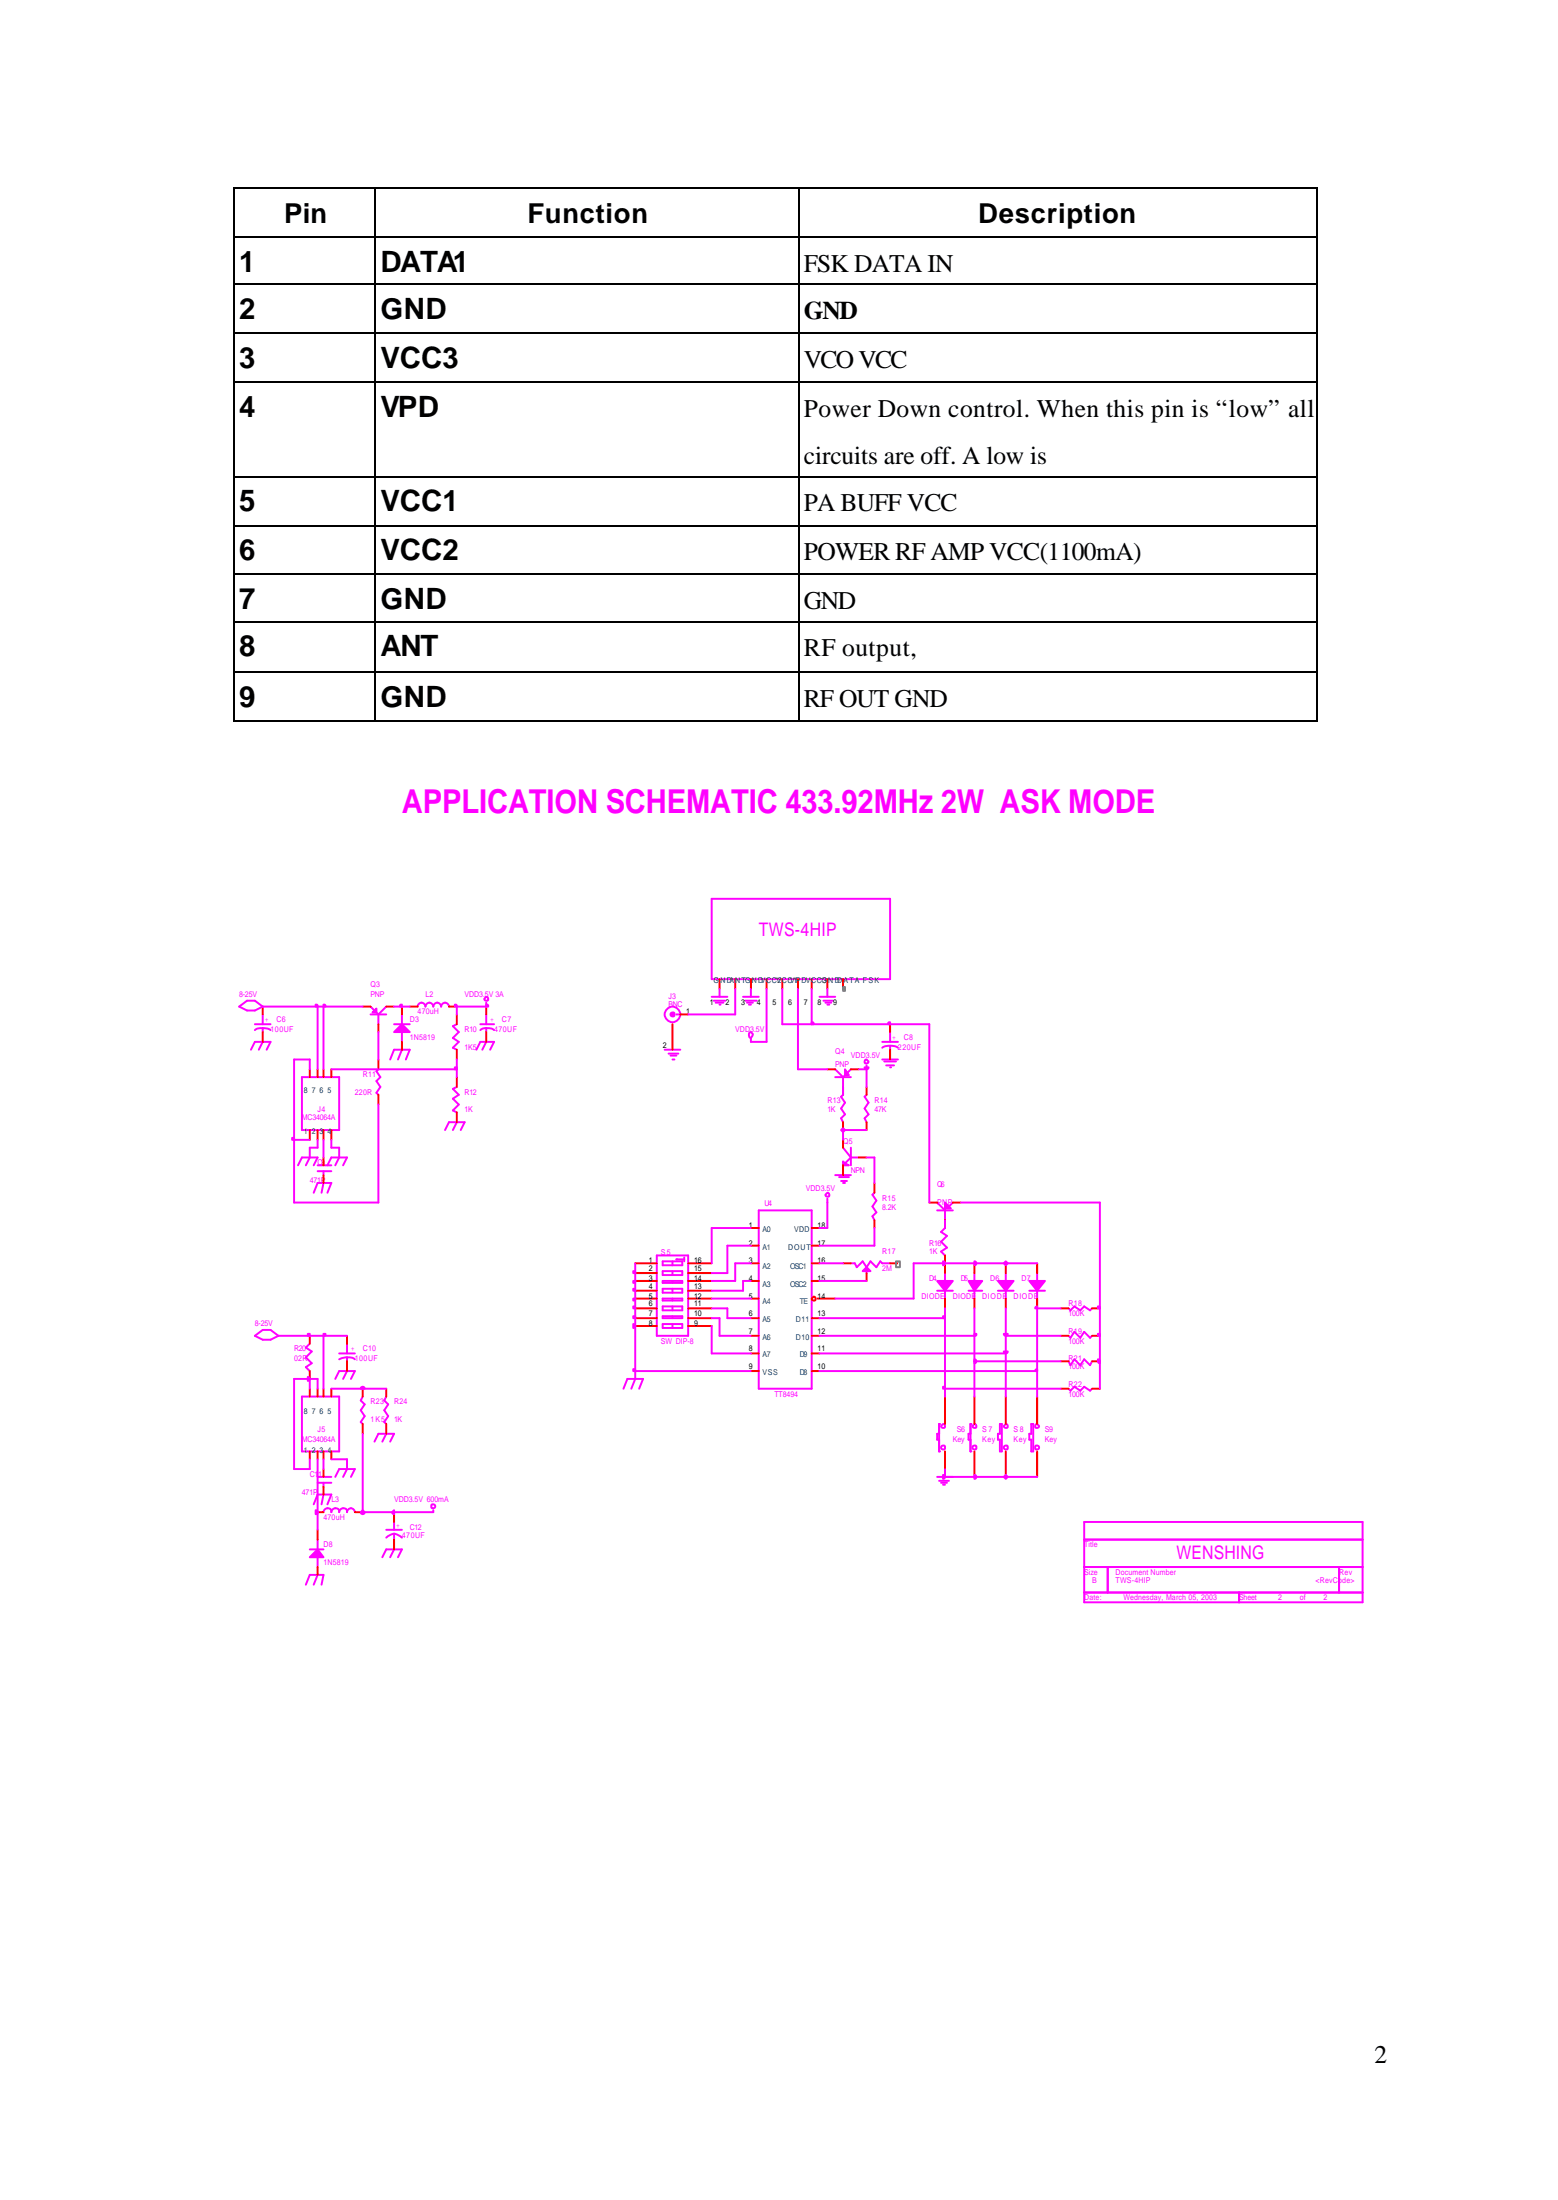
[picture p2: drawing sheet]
<svg xmlns="http://www.w3.org/2000/svg" width="210mm" height="297mm" viewBox="0 0 210 297" stroke-linecap="round" stroke-linejoin="round" font-family="sans-serif">
<g fill="#000">
<path d="M31.5 25.3h.2v.3h-.2zM31.5 31.9h.2v.3h-.2zM31.5 38.3h.2v.2h-.2zM50.5 25.3h.3v.3h-.3zM50.5 31.9h.3v.3h-.3zM50.5 38.3h.3v.2h-.3zM107.7 25.3h.2v.3h-.2zM107.7 31.9h.2v.3h-.2zM107.7 38.3h.2v.2h-.2zM177.5 25.3h.3v.3h-.3zM177.5 31.9h.3v.3h-.3zM177.5 38.3h.3v.2h-.3z"/>
<path d="M31.5 44.9h.2v.3h-.2zM31.5 51.5h.2v.3h-.2zM50.5 44.9h.3v.3h-.3zM50.5 51.5h.3v.3h-.3zM107.7 44.9h.2v.3h-.2zM107.7 51.5h.2v.3h-.2zM177.5 44.9h.3v.3h-.3zM177.5 51.5h.3v.3h-.3zM31.5 64.2h.2v.3h-.2zM31.5 70.8h.2v.3h-.2zM31.5 77.4h.2v.3h-.2zM50.5 64.2h.3v.3h-.3z"/>
<path d="M50.5 70.8h.3v.3h-.3zM50.5 77.4h.3v.3h-.3zM107.7 64.2h.2v.3h-.2zM107.7 70.8h.2v.3h-.2zM107.7 77.4h.2v.3h-.2zM177.5 64.2h.3v.3h-.3zM177.5 70.8h.3v.3h-.3zM177.5 77.4h.3v.3h-.3zM31.5 83.8h.2v.2h-.2zM31.5 90.7h.2v.2h-.2zM31.5 97.3h.2v.2h-.2zM50.5 83.8h.3v.2h-.3z"/>
<path d="M50.5 90.7h.3v.2h-.3zM50.5 97.3h.3v.2h-.3zM107.7 83.8h.2v.2h-.2zM107.7 90.7h.2v.2h-.2zM107.7 97.3h.2v.2h-.2zM177.5 83.8h.3v.2h-.3zM177.5 90.7h.3v.2h-.3zM177.5 97.3h.3v.2h-.3z"/>
</g>
<g fill="none" stroke="#000" stroke-width=".26">
<path d="M31.6 25.6v6.3M31.6 32.2v6.1M31.6 38.5v6.4M31.7 25.4h18.8M31.7 32.1h18.8M31.7 38.4h18.8M50.7 25.6v6.3M50.7 32.2v6.1M50.7 38.5v6.4M50.8 25.4h56.9M50.8 32.1h56.9M50.8 38.4h56.9"/>
<path d="M107.8 25.6v6.3M107.8 32.2v6.1M107.8 38.5v6.4M107.9 25.4h69.6M107.9 32.1h69.6M107.9 38.4h69.6M177.7 25.6v6.3M177.7 32.2v6.1M177.7 38.5v6.4M31.6 45.2v6.3M31.6 51.8v12.4M31.7 45h18.8"/>
<path d="M31.7 51.6h18.8M50.7 45.2v6.3M50.7 51.8v12.4M50.8 45h56.9M50.8 51.6h56.9M107.8 45.2v6.3M107.8 51.8v12.4M107.9 45h69.6M107.9 51.6h69.6M177.7 45.2v6.3M177.7 51.8v12.4M31.6 64.5v6.3"/>
<path d="M31.6 71.1v6.3M31.6 77.7v6.1M31.7 64.3h18.8M31.7 71h18.8M31.7 77.6h18.8M50.7 64.5v6.3M50.7 71.1v6.3M50.7 77.7v6.1M50.8 64.3h56.9M50.8 71h56.9M50.8 77.6h56.9M107.8 64.5v6.3"/>
<path d="M107.8 71.1v6.3M107.8 77.7v6.1M107.9 64.3h69.6M107.9 71h69.6M107.9 77.6h69.6M177.7 64.5v6.3M177.7 71.1v6.3M177.7 77.7v6.1M31.6 84v6.7M31.6 90.9v6.4M31.7 83.9h18.8M31.7 90.8h18.8"/>
<path d="M31.7 97.4h18.8M50.7 84v6.7M50.7 90.9v6.4M50.8 83.9h56.9M50.8 90.8h56.9M50.8 97.4h56.9M107.8 84v6.7M107.8 90.9v6.4M107.9 83.9h69.6M107.9 90.8h69.6M107.9 97.4h69.6M177.7 84v6.7"/>
<path d="M177.7 90.9v6.4"/>
</g>
<g fill="none" stroke="#f0f" stroke-width=".26">
<path d="M34.4 138.3h2.1M35.5 138.8l.5 .1 .5 .2M35.5 138.8a1.28 1.28 0 0 0-1.1 .3M35.5 137v1.3M35.5 138.8v.5M50 137h2.1M50 135.9l.5 .5M50.8 136.7l.3 .3M51.1 137v1.3M52.1 135.9l-1 1.1M53.2 138.3h2.1M54.2 137v1.3"/>
<path d="M54.2 139.3v1.4M56.4 135.9a.53 .53 0 0 1 .5-.5 .53 .53 0 0 1 .5 .5 .53 .53 0 0 1 .5-.5 .53 .53 0 0 1 .6 .5 .53 .53 0 0 1 .5-.5 .53 .53 0 0 1 .5 .5 .53 .53 0 0 1 .6-.5 .53 .53 0 0 1 .5 .5M61.6 138.3l-.5 .3 .8 .7-.8 .8 .8 .6-.8 .8 .5 .2M64.8 138.3h1.9M65.4 134.8l.2-.2a.33 .33 0 0 1 .3 .4l-.1 .1a.33 .33 0 0 1-.4-.3zM65.6 138.8a1.28 1.28 0 0 1 1.1 .3M65.6 138.8l-.5 .1-.3 .2M65.6 135.4v.5M65.6 137v1.3M65.6 138.8v.5M91.3 137h.5M96 134.6h2.2"/>
<path d="M96 121.4h24.1v10.8h-24.1zM96.3 135.1h1.6M96.6 135.4h1M97.1 135.6h.1M100.3 134.6h2.1M100.5 135.1h1.6M100.8 135.4h.8M101.1 135.6h.2M101.1 139.4l.2-.1 .3 .3-.3 .5a.48 .48 0 0 1-.2-.7zM110.6 134.6h2.1M111.1 135.1h1.3M111.4 135.4h.8"/>
<path d="M111.7 135.6h.2M120.1 139.3v1.4M33.9 141.7l.5-1h2.1l-.5 1M35.5 140.7l-.6 1M40.2 157.3l.5-1h2.2l-.6 1M40.7 145.4h5.1v7.2h-5.1zM41.8 156.3l-.5 1M42.9 157.3h1.8M42.9 158.1h1.8M43.7 159.7l-.3 1.3M43.7 158.1v.6M44.2 157.3l.5-1h2.1l-.5 1"/>
<path d="M45.8 156.3l-.6 1M51.1 144.4l-.3 .2 .5 .8-.5 .6 .5 .8-.5 .7 .3 .3M52.7 143.1l.5-1.4h2.1l-.5 1.4M54.2 141.7l-.5 1.4M60.1 152.6l.5-1.1h2.1l-.5 1.1M61.6 151.5l-.5 1.1M61.6 146.8l-.5 .2 .8 .8-.8 .5 .8 .8-.8 .8 .5 .3M64.3 141.7l.5-1h1.9l-.6 1M65.6 140.7l-.5 1M89.7 141.7h2.1M90.2 142.3h1.3M90.5 142.5h.8"/>
<path d="M90.8 143.1h.2M101.3 140.1v.6M112.7 158.7h2.1M112.7 145.4h2.1M112.7 144.4l1.1 1M113.2 158.9h1.4M113.5 159.5h.8M113.8 159.7h.2M113.8 155l1 1.3M113.8 145.4v1.4M113.8 147.8l-.3 .3 .5 .8-.5 .8 .5 .8-.5 .5 .3 .5M114 145.2l-.2 .2"/>
<path d="M114.8 156.3h1.1M114.8 156.3l-.8 .8M114.8 155v2.3M114.8 144.4l-.5 .5M116.9 143.8v.6M116.9 147.8l-.2 .3 .5 .8-.5 .8 .5 .8-.5 .5 .2 .5M119.1 140.7h2.1M119.1 143.1h2.1M119.3 143.3h1.6M119.6 143.8h1M120.1 144.1h.1M120.1 141.2h.5l.6 .3"/>
<path d="M120.1 141.2h-.5l-.5 .3M120.1 141.2v.5M42.3 161l.6-1.3h1.8l-.5 1.3M88.6 169.5h4.3v10.9h-4.3zM89.4 170.3h2.7v.5h-2.7zM89.4 171.6h2.7v.6h-2.7zM89.4 172.9h2.7v.3h-2.7zM89.4 174h2.7v.5h-2.7zM89.4 175.3h2.7v.3h-2.7zM89.4 176.4h2.7v.5h-2.7zM89.4 177.7h2.7v.3h-2.7zM89.4 178.8h2.7v.5h-2.7z"/>
<path d="M90.8 170.3v.5M90.8 171.6v.6M90.8 172.9v.3M90.8 174v.5M90.8 175.3v.3M90.8 176.4v.5M90.8 177.7v.3M90.8 178.8v.5M91.3 170h.1M91.3 170h1M92.3 169.8v.5M111.4 161.3l.3-.3a.33 .33 0 0 1 .2 .5l-.1 .1a.33 .33 0 0 1-.4-.3z"/>
<path d="M111.7 161.8v.6M114.8 170.6h.6l.2 .5 .8-.8 .5 .8 .6-.8 .8 .8 .5-.8 .3 .3h1M116.9 171.6v.3M118 161l-.3 .3 .6 .8-.6 .8 .6 .8-.6 .5 .3 .5M126.5 174.3h2.1M126.5 163.4h2.1M126.5 162.4l1 1M127.5 163.2v1.5M127.5 171.9v1M127.5 174.3v1M127.5 165.8l-.5 .5 .8 .6-.8 .8 .8 .8-.8 .5 .5 .5M128.6 162.4l-.5 .5"/>
<path d="M130.7 174.3h1.9M131.5 171.9v1M131.5 174.3v1M134.7 174.3h2.1M135.7 171.9v1M135.7 174.3v1M138.9 174.3h2.1M140 171.9v1M140 174.3v1M144.2 176.7l.3 .2 .5-.5 .8 .5 .5-.5 .8 .5 .3-.2M40.7 188.6h5.1v7.4h-5.1zM41.8 181.4l-.5 .5 .8 .6-.8 .8 .8 .8-.8 .5 .5 .5"/>
<path d="M42.9 199.4h1.8M45.2 199.4l.6-1.1h2.1l-.5 1.1M45.2 186.2l.6-1.1h2.1l-.5 1.1M45.8 182.7h2.1M46.8 183.3a1.28 1.28 0 0 1 1.1 .2M46.8 183.3h-.4l-.6 .2M46.8 198.3l-.5 1.1M46.8 185.1l-.5 1.1M46.8 181.4v1.3M46.8 183.3v.5M50.5 194.6l.6-1h2.1l-.5 1M52.1 193.6l-.5 1"/>
<path d="M84.1 187.5l.6-1.3h2.1l-.5 1.3M85.7 186.2l-.5 1.3M126.5 199.4h2.1M126.7 199.9h1.4M131 192.3h.1M131 196h.1M131 193.6h-.3v.8h.3M131 192.3v3.7M131.2 192.5l.3-.2a.33 .33 0 0 1 .3 .4l-.1 .1a.33 .33 0 0 1-.5-.3zM134.9 192.3h.3v3.7h-.3v-1.6h-.2v-.8h.2zM135.5 192.5l.2-.2a.33 .33 0 0 1 .3 .4l-.1 .1a.33 .33 0 0 1-.4-.3zM139.2 192.3h.2v3.7h-.2v-1.6h-.3v-.8h.3z"/>
<path d="M144.2 187.5l.3 .3 .5-.6 .8 .6 .5-.6 .8 .6 .3-.3M144.2 183.8l.3 .5 .5-.8 .8 .8 .5-.8 .8 .8 .3-.5M144.2 180.4l.3 .2 .5-.8 .8 .8 .5-.8 .8 .8 .3-.2M41.3 214l.5-1.4h1.9l-.3 1.4M41.8 209.2h1.9M42.3 203.1l.6-1.3h1.8l-.5 1.3M42.9 200.2h1.8M42.9 212.6l-.6 1.4M42.9 207.9v1.3M42.9 210.3v1.3M43.7 204.2a.53 .53 0 0 1 .5-.6 .53 .53 0 0 1 .5 .6 .53 .53 0 0 1 .5-.6 .53 .53 0 0 1 .6 .6 .53 .53 0 0 1 .5-.6 .53 .53 0 0 1 .5 .6 .53 .53 0 0 1 .6-.6 .53 .53 0 0 1 .5 .6M43.7 201.8l-.3 1.3"/>
<path d="M43.7 200.2v.5M51.6 210.3l.5-1.1h2.1l-.5 1.1M52.1 206.6h2.1M53.2 207.1l.5 .1 .5 .4M53.2 207.1l-.5 .1-.6 .4M53.2 209.2l-.5 1.1M53.2 205.5v1.1M53.2 207.1v.8M58.5 203.9v.3M127 200.2h.8M127.3 200.5h.2M146.3 205.5h37.6v10.8h-37.6z"/>
<path d="M146.3 207.9h37.6M146.3 211.6h37.6M146.3 215h37.6M149.5 211.6v3.4M167.2 215v1.3M180.7 211.6v3.4"/>
<circle cx="90.8" cy="137" r="1.04"/>
<circle cx="116.9" cy="143.3" r=".28"/>
<circle cx="131.5" cy="195.4" r=".26"/>
<circle cx="135.7" cy="195.4" r=".26"/>
<circle cx="139.9" cy="195.4" r=".3"/>
<circle cx="139.9" cy="192.6" r=".28"/>
<circle cx="58.4" cy="203.4" r=".3"/>
</g>
<g fill="none" stroke="#f00" stroke-width=".26">
<path d="M35.5 135.9v1.1M35.5 139.3v1.4M48.9 135.9h1.1M51.1 138.3v1M52.1 135.9h1.1M54.2 135.9v1.1M55.3 135.9h1.1M60.6 135.9h1M61.6 137v1.3M65.6 135.9v1.1M65.6 139.3v1.4M90.8 138.3v3.4"/>
<path d="M91.8 137h1.1M97.1 132.2v1.3M99.2 132.2v1.3M101.3 132.2v1.3M103.5 132.2v1.3M105.6 132.2v1.3M107.7 132.2v1.3M109.5 132.2v1.3M111.7 132.2v1.3M113.8 132.2v1.3M120.1 138.3v1M41.8 144.4v1"/>
<path d="M41.8 152.6v1.3M42.9 144.4v1M42.9 152.6v1.3M43.7 144.4v1M43.7 152.6v1.3M43.7 156.3v1M43.7 158.7v1M44.7 144.4v1M44.7 152.6v1.3M51.1 143.1v1.3M51.1 147.8v1.3M54.2 140.7v1"/>
<path d="M61.6 141.7v1.4M61.6 145.4v1.4M61.6 150.2v1.3M111.7 144.4h1M113.8 146.8v1M113.8 151.5v1.1M113.8 153.9v1.1M113.8 157.3v1.4M114.8 144.4h1.1M115.9 156.3h1M116.9 146.8v1M116.9 151.5v1.1"/>
<path d="M118 159.7v1.3M120.1 141.7v1.4M85.7 176.7h2.9M85.7 170.6h2.9M85.7 171.9h2.9M85.7 172.9h2.9M85.7 174.3h2.9M85.7 175.3h2.9M85.7 178h2.9M85.7 179h2.9M92.9 176.7h3.1M92.9 170.6h3.1"/>
<path d="M92.9 171.9h3.1M92.9 172.9h3.1M92.9 174.3h3.1M92.9 175.3h3.1M92.9 178h3.1M92.9 179h3.1M113.8 170.6h1M116.9 171.9v1M118 164.7v1.1M120.1 170.6h1.1M125.4 162.4h1.1M127.5 164.7v1.1"/>
<path d="M127.5 169.5v2.4M127.5 175.3v1.4M128.6 162.4h1M131.5 170.6v1.3M131.5 175.3v1.4M135.7 170.6v1.3M135.7 175.3v1.4M140 170.6v1.3M140 175.3v1.4M143.1 176.7h1.1M147.4 176.7h1M41.8 180.4v1"/>
<path d="M41.8 185.1v1.1M41.8 187.5v1.1M41.8 196v1M42.9 187.5v1.1M42.9 196v1M43.7 187.5v1.1M43.7 196v1M43.7 198.3v1.1M44.7 187.5v1.1M44.7 196v1M46.8 180.4v1M46.8 183.8v1.3"/>
<path d="M131.5 188.6v3.7M131.5 196v3.4M135.7 188.6v3.7M135.7 196v3.4M140 188.6v3.7M140 196v3.4M143.1 187.5h1.1M143.1 183.8h1.1M143.1 180.4h1.1M147.4 187.5h1M147.4 183.8h1M147.4 180.4h1"/>
<path d="M42.9 206.6v1.3M42.9 211.6v1M42.9 204.2h.8M43.7 200.7v1.1M47.9 204.2h1M53.2 204.2v1.3M53.2 207.9v1.3"/>
</g>
<g fill="#f0f" stroke="#f0f" stroke-width=".26">
<path d="M134.7 172.9h2.1l-1.1 1.4z" fill-rule="evenodd"/>
<path d="M130.7 172.9h1.9l-1.1 1.4z" fill-rule="evenodd"/>
<path d="M138.9 172.9h2.1l-1 1.4z" fill-rule="evenodd"/>
<path d="M50.3 136.7l.5-.5v.5z" fill-rule="evenodd"/>
<path d="M53.2 139.3l1-1 1.1 1z" fill-rule="evenodd"/>
<path d="M113.8 156.8l.2 .3 .6 .2h-.8z" fill-rule="evenodd"/>
<path d="M114 144.4l.6 .8h-.6z" fill-rule="evenodd"/>
<path d="M127.5 162.4l.8 .8h-.8z" fill-rule="evenodd"/>
<path d="M126.5 172.9h2.1l-1.1 1.4z" fill-rule="evenodd"/>
<path d="M41.8 210.3l1.1-1.1 .8 1.1z" fill-rule="evenodd"/>
<path d="M116.9 171.1l.6 .5h-1.1z" fill-rule="evenodd"/>
<circle cx="90.8" cy="137" r=".26"/>
</g>
<path d="M113.8 133.3h.2v.5h-.2z" fill="none" stroke="#808080" stroke-width=".26"/>
<path d="M121.2 170.6h.2v.5h-.2z" fill="#fff"/>
<path d="M120.9 170.3h.5v.8h-.5z" fill="none" stroke="#808080" stroke-width=".26"/>
<g fill="none" stroke="#f0f" stroke-width=".26">
<path d="M102.4 163.4h7.1v24.1h-7.1zM126.7 192.3h.1M126.7 196h.1M126.7 192.3v3.7M126.7 193.6h-.2v.8h.2M127 192.5l.3-.2a.33 .33 0 0 1 .2 .4v.1a.33 .33 0 0 1-.5-.3z"/>
<circle cx="127.3" cy="195.4" r=".26"/>
</g>
<g fill="none" stroke="#f00" stroke-width=".26">
<path d="M101.3 165.8h1.1M101.3 168.2h1.1M101.3 170.6h1.1M101.3 172.9h1.1M101.3 175.3h1.1M101.3 178h1.1M109.5 178h1.1M101.3 180.4h1.1M101.3 182.7h1.1M101.3 185.1h1.1M109.5 180.4h1.1M109.5 182.7h1.1"/>
<path d="M109.5 185.1h1.1M127.5 188.6v3.7M127.5 196v3.4"/>
</g>
<path d="M109.7 175.2l.1-.1a.33 .33 0 0 1 .3 .4l-.1 .1a.33 .33 0 0 1-.5-.3z" fill-rule="evenodd" fill="#fff" stroke="#f00" stroke-width=".26"/>
<path d="M109.5 172.9h1.1M109.5 170.6h1.1M109.5 168.2h1.1M109.5 165.8h1.1M110.3 175.3h2.4M48.9 187.5v1.1M48.9 192.3v1.3M52.1 187.5v1.1M52.1 192.3v1.3" fill="none" stroke="#f00" stroke-width=".26"/>
<g fill="none" stroke="#f0f" stroke-width=".26">
<path d="M32.3 135.9l1-.8h1.1l1.1 .8-1.1 .5h-1.1zM35.5 135.9h13.4M42.9 135.9v8.5M43.7 135.9v8.5M51.1 139.3v3.8M53.2 135.9h2.1M65.6 135.9h-4v1.1M97.1 133.5v1.1M99.2 133.5v3.5h-6.3M101.3 133.5v1.1M103.5 133.5v7.2h-2.2M105.6 133.5v4.8h19.8v24.1"/>
<path d="M107.7 133.5v10.9h4M109.5 133.5v4.8M111.7 133.5v1.1M39.7 153.9h2.1M41.8 144.4v-1.3h-2.1v19.3h11.4v-13.3M42.9 153.9v1.1h-1.1v1.3M43.7 153.9v2.4M44.7 144.4h16.9M44.7 153.9v1.1h1.1v1.3M61.6 143.1v2.3M113.8 146.8v1M115.9 144.4h1v2.4"/>
<path d="M116.9 156.3h1.1v3.4M116.9 152.6h-3.1v1.3M85.7 170.6v15.6M96 178h1.1v2.4h4.2M96 175.3h5.3M96 176.7h2.2v1.3h3.1M96 179v3.7h5.3M101.3 165.8h-5.3v4.8M101.3 170.6h-2.1v2.3h-3.2M101.3 172.9h-1v1.4h-4.3M101.3 168.2h-3.1v3.7h-2.2M110.6 170.6h3.2"/>
<path d="M110.6 178h16.9M110.6 172.9h6.3M111.7 162.4v3.4h-1.1M118 165.8v2.4h-7.4M127.5 164.7v1.1M127.5 176.7v11.9M129.6 162.4h18.8v25.1M131.5 176.7v11.9M135.7 176.7v11.9M140 170.6h-16.7v4.7h-10.6M143.1 176.7h-3.1v11.9M34.4 180.4l1.1-.8h1l1.1 .8-1.1 .5h-1z"/>
<path d="M37.6 180.4h9.2M41.8 186.2v1.3M42.9 187.5v-1.3h-3.2v12.1h2.1v-1.3M42.9 197v9.6M43.7 180.4v7.1M43.7 197v1.3M44.7 187.5h7.4M44.7 197h2.1v1.3M48.9 188.6l-.2 .5 .5 .5-.5 .8 .5 .8-.5 .8 .2 .3M48.9 193.6v10.6h9.6M52.1 188.6l-.2 .5 .5 .5-.5 .8 .5 .8-.5 .8 .2 .3M85.7 185.1h15.6"/>
<path d="M110.6 180.4h20.9M110.6 182.7h25.1M110.6 185.1h29.4M127.5 187.5h15.6M127.5 198.3v1.1h12.5M131.5 183.8h11.6M135.7 180.4h7.4"/>
</g>
<g fill="#f0f" stroke="#f0f" stroke-width=".26">
<path d="M39.4 153.6h.2l.1 .3h-.3z" fill-rule="evenodd"/>
<path d="M61.4 144.1h.2v.3h-.2z" fill-rule="evenodd"/>
<path d="M61.4 135.6l.2 .1v.2h-.2z" fill-rule="evenodd"/>
<path d="M65.6 135.6l.2 .1 .1 .2h-.3z" fill-rule="evenodd"/>
<path d="M41.5 185.9l.2 .1 .1 .2-.1 .2h-.2z" fill-rule="evenodd"/>
<path d="M54 135.7l.2-.1v.3h-.2z" fill-rule="evenodd"/>
<path d="M53.2 203.9v.5h-.2l-.1-.2z" fill-rule="evenodd"/>
<path d="M48.9 203.9l.3 .3-.1 .2h-.2h-.1l-.1-.2z" fill-rule="evenodd"/>
<path d="M48.8 187.3l.2-.1 .2 .3h-.5z" fill-rule="evenodd"/>
<path d="M85.5 174h.1l.1 .3h-.2z" fill-rule="evenodd"/>
<path d="M85.5 184.9h.1l.1 .2h-.2z" fill-rule="evenodd"/>
<path d="M85.5 171.6h.1l.1 .3h-.2z" fill-rule="evenodd"/>
<path d="M85.5 175.3h.2l-.1 .3h-.1z" fill-rule="evenodd"/>
<path d="M85.5 177.7h.2l-.1 .3h-.1z" fill-rule="evenodd"/>
<path d="M85.5 172.9h.2l-.1 .3h-.1z" fill-rule="evenodd"/>
<path d="M42.6 203.9a.33 .33 0 0 1 .3 .5h-.3z" fill-rule="evenodd"/>
<path d="M85.5 178.8h.1l.1 .2-.1 .2-.1 .1z" fill-rule="evenodd"/>
<path d="M85.5 176.4h.1l.1 .3h-.2z" fill-rule="evenodd"/>
<path d="M41.5 180.1h.3l-.1 .2-.2 .1z" fill-rule="evenodd"/>
<path d="M42.6 135.6l.2 .1 .1 .2h-.3z" fill-rule="evenodd"/>
<path d="M43.7 135.6l.1 .1 .1 .2h-.2z" fill-rule="evenodd"/>
<path d="M43.7 180.1h.2l-.1 .2-.1 .1z" fill-rule="evenodd"/>
<path d="M135.5 170.6l.2-.3 .3 .3-.3 .2z" fill-rule="evenodd"/>
<path d="M131.5 170.3l.2 .1 .1 .2-.1 .2h-.2z" fill-rule="evenodd"/>
<path d="M127.3 170.3l.2 .1v.2v.2h-.2z" fill-rule="evenodd"/>
<path d="M131.5 180.1h.3l-.1 .2-.2 .1z" fill-rule="evenodd"/>
<path d="M135.5 180.1h.5l-.1 .2-.2 .1-.2-.1z" fill-rule="evenodd"/>
<path d="M135.5 182.5h.5l-.1 .2h-.2h-.2z" fill-rule="evenodd"/>
<path d="M148.2 176.4h.2v.3h-.2z" fill-rule="evenodd"/>
<path d="M148.2 180.1h.2v.3l-.2-.1z" fill-rule="evenodd"/>
<path d="M148.2 183.5l.2 .2v.4l-.2-.2z" fill-rule="evenodd"/>
<path d="M135.5 199.4l.2-.3 .3 .3-.3 .3z" fill-rule="evenodd"/>
<path d="M131.5 199.1l.2 .1 .1 .2-.1 .2-.2 .1z" fill-rule="evenodd"/>
<path d="M127.3 199.1l.2 .1v.2v.2l-.2 .1z" fill-rule="evenodd"/>
<path d="M131.5 183.5l.2 .1 .1 .2-.1 .2-.2 .1z" fill-rule="evenodd"/>
<path d="M127.3 177.7h.2v.3h-.2z" fill-rule="evenodd"/>
<path d="M139.8 176.5l.2-.1v.3h-.3z" fill-rule="evenodd"/>
<path d="M139.8 184.9h.2v.2h-.3z" fill-rule="evenodd"/>
<path d="M127.3 187.2h.2v.3h-.2z" fill-rule="evenodd"/>
<path d="M116.7 144.1h.5l-.1 .2-.2 .1-.2-.1z" fill-rule="evenodd"/>
<path d="M113.5 152.6l.3-.3 .2 .3-.2 .2z" fill-rule="evenodd"/>
<path d="M109.5 138h.2l.1 .3h-.3z" fill-rule="evenodd"/>
<path d="M119.9 138.1l.2-.1v.3h-.2z" fill-rule="evenodd"/>
</g>
<text font-size="4.4" fill="#f0f" x="54.2" y="109.7">APPLICATION SCHEMATIC 433.92MHz 2W ASK MODE</text>
<g font-size="4">
<text x="32.3" y="36.7">1</text>
<text x="51.3" y="36.7">DATA1</text>
<text x="32.3" y="43">2</text>
<text x="51.3" y="43">GND</text>
<text x="32.3" y="49.7">3</text>
<text x="51.3" y="49.7">VCC3</text>
<text x="32.3" y="56.3">4</text>
<text x="51.3" y="56.3">VPD</text>
<text x="32.3" y="69">5</text>
<text x="51.3" y="69">VCC1</text>
<text x="32.3" y="75.6">6</text>
<text x="51.3" y="75.6">VCC2</text>
<text x="32.3" y="82.2">7</text>
<text x="51.3" y="82.2">GND</text>
<text x="32.3" y="88.5">8</text>
<text x="51.3" y="88.5">ANT</text>
<text x="32.3" y="95.4">9</text>
<text x="51.3" y="95.4">GND</text>
</g>
<g font-size="3.7">
<text x="38.4" y="30.1">Pin</text>
<text x="71.2" y="30.1">Function</text>
<text x="132" y="30.1">Description</text>
</g>
<g font-size="3.4">
<text x="108.5" y="36.7">FSK DATA IN</text>
<text x="108.5" y="43">GND</text>
<text x="108.5" y="49.7">VCO VCC</text>
<text x="108.5" y="56.3">Power Down control. When this pin is “low” all</text>
<text x="108.5" y="62.6">circuits are off. A low is</text>
<text x="108.5" y="69">PA BUFF VCC</text>
<text x="108.5" y="75.6">POWER RF AMP VCC(1100mA)</text>
<text x="108.5" y="82.2">GND</text>
<text x="108.5" y="88.5">RF output,</text>
<text x="108.5" y="95.4">RF OUT GND</text>
<text x="185.5" y="278.5">2</text>
</g>
<g font-size="2.5" fill="#f0f">
<text x="102.4" y="126.4">TWS-4HIP</text>
<text x="158.7" y="210.5">WENSHING</text>
</g>
<g font-size="1.1" fill="#f0f">
<text x="32.3" y="134.6">8-25V</text>
<text x="50" y="133.3">Q3</text>
<text x="50" y="134.6">PNP</text>
<text x="56.4" y="137">470uH</text>
<text x="57.4" y="134.6">L2</text>
<text x="62.7" y="134.6">VDD3.5V 3A</text>
<text x="90.2" y="134.8">J3</text>
<text x="90.2" y="135.9">BNC</text>
<text x="35.7" y="138">+</text>
<text x="36.5" y="139.3">100UF</text>
<text x="37.3" y="138">C6</text>
<text x="55.3" y="138">D3</text>
<text x="55.3" y="140.4">1N5819</text>
<text x="62.7" y="139.3">R10</text>
<text x="62.7" y="141.7">1K5</text>
<text x="66.1" y="138">+</text>
<text x="66.7" y="139.3">470UF</text>
<text x="67.7" y="138">C7</text>
<text x="99.2" y="139.3">VDD3.5V</text>
<text x="112.7" y="142.3">Q4</text>
<text x="114.8" y="142.8">VDD3.5V</text>
<text x="120.4" y="140.4">+</text>
<text x="121.2" y="141.7">220UF</text>
<text x="122" y="140.4">C8</text>
<text x="47.9" y="147.8">220R</text>
<text x="48.9" y="145.4">R11</text>
<text x="62.7" y="147.8">R12</text>
<text x="111.7" y="148.9">R13</text>
<text x="112.7" y="144.1">PNP</text>
<text x="118" y="148.9">R14</text>
<text x="40.7" y="151.3">MC34064A</text>
<text x="42.9" y="150.2">J4</text>
<text x="62.7" y="150.2">1K</text>
<text x="111.7" y="150.2">1K</text>
<text x="113.8" y="154.4">Q5</text>
<text x="118" y="150.2">47K</text>
<text x="41.8" y="159.7">471P</text>
<text x="42.9" y="157.3">C9</text>
<text x="108.7" y="160.8">VDD3.5V</text>
<text x="114.8" y="158.4">NPN</text>
<text x="126.5" y="160.2">Q6</text>
<text x="103.2" y="162.9">U4</text>
<text x="119.1" y="162.1">R15</text>
<text x="119.1" y="163.4">8.2K</text>
<text x="126.5" y="162.6">PNP</text>
<text x="89.2" y="169.5">S 5</text>
<text x="119.1" y="169.2">R17</text>
<text x="119.1" y="171.6">2M</text>
<text x="125.4" y="172.9">D4</text>
<text x="125.4" y="168.2">R16</text>
<text x="125.4" y="169.2">1K</text>
<text x="129.6" y="172.9">D5</text>
<text x="133.6" y="172.9">D6</text>
<text x="137.8" y="172.9">D7</text>
<text x="34.4" y="179">8-25V</text>
<text x="124.4" y="175.3">DIODE</text>
<text x="128.6" y="175.3">DIODE</text>
<text x="132.6" y="175.3">DIODE</text>
<text x="136.8" y="175.3">DIODE</text>
<text x="144.2" y="176.4">R18</text>
<text x="144.2" y="177.7">100K</text>
<text x="39.7" y="182.5">R20</text>
<text x="39.7" y="183.8">02R</text>
<text x="47.4" y="182.5">+</text>
<text x="47.9" y="183.8">100UF</text>
<text x="48.9" y="182.5">C10</text>
<text x="89.2" y="181.4">SW DIP-8</text>
<text x="144.2" y="183.8">R21</text>
<text x="144.2" y="184.9">100K</text>
<text x="144.2" y="180.1">R19</text>
<text x="144.2" y="181.4">100K</text>
<text x="50" y="189.6">R23</text>
<text x="50" y="192">1K5</text>
<text x="53.2" y="189.6">R24</text>
<text x="53.2" y="192">1K</text>
<text x="104.5" y="188.6">TT8494</text>
<text x="144.2" y="187.2">R22</text>
<text x="144.2" y="188.6">100K</text>
<text x="40.7" y="194.6">MC34064A</text>
<text x="42.9" y="193.3">J5</text>
<text x="128.6" y="194.6">Key</text>
<text x="129.1" y="193.3">S6</text>
<text x="132.6" y="193.3">S 7</text>
<text x="132.6" y="194.6">Key</text>
<text x="136.8" y="193.3">S 8</text>
<text x="136.8" y="194.6">Key</text>
<text x="141" y="193.3">S9</text>
<text x="141" y="194.6">Key</text>
<text x="40.7" y="201.8">471P</text>
<text x="41.8" y="199.4">C11</text>
<text x="44.7" y="202.8">L3</text>
<text x="53.2" y="202.8">VDD3.5V 600mA</text>
<text x="43.7" y="208.9">D8</text>
<text x="43.7" y="205.2">470uH</text>
<text x="53.4" y="206.3">+</text>
<text x="54.2" y="207.6">470UF</text>
<text x="55.3" y="206.6">C12</text>
<text x="146.3" y="208.9">Title</text>
<text x="43.7" y="211.3">1N5819</text>
<text x="146.3" y="212.6">Size</text>
<text x="147.4" y="213.7">B</text>
<text x="150.5" y="212.6">Document Number</text>
<text x="150.5" y="213.7">TWS-4HIP</text>
<text x="177.5" y="213.7">&lt;RevCode&gt;</text>
<text x="180.7" y="212.6">Rev</text>
<text x="146.3" y="216.1">Date:</text>
<text x="151.6" y="216.1">Wednesday, March 05, 2003</text>
<text x="167.2" y="216.1">Sheet</text>
<text x="172.5" y="216.1">2</text>
<text x="175.4" y="216.1">of</text>
<text x="178.6" y="216.1">2</text>
</g>
<g font-size="1.1">
<text x="92.6" y="137">1</text>
<text x="95.8" y="135.6">1</text>
<text x="97.9" y="135.6">2</text>
<text x="100" y="135.6">3</text>
<text x="102.1" y="135.6">4</text>
<text x="104.2" y="135.6">5</text>
<text x="106.4" y="135.6">6</text>
<text x="108.5" y="135.6">7</text>
<text x="110.3" y="135.6">8</text>
<text x="112.4" y="135.6">9</text>
<text x="89.4" y="141.5">2</text>
<text x="101.1" y="165.8">1</text>
<text x="110.3" y="165.8">18</text>
<text x="87.6" y="170.6">1</text>
<text x="87.6" y="171.6">2</text>
<text x="87.6" y="172.9">3</text>
<text x="93.7" y="170.6">16</text>
<text x="93.7" y="171.6">15</text>
<text x="93.7" y="172.9">14</text>
<text x="101.1" y="168.2">2</text>
<text x="101.1" y="170.6">3</text>
<text x="101.1" y="172.9">4</text>
<text x="110.3" y="172.9">15</text>
<text x="110.3" y="170.6">16</text>
<text x="110.3" y="168.2">17</text>
<text x="87.6" y="174">4</text>
<text x="87.6" y="175.3">5</text>
<text x="87.6" y="176.4">6</text>
<text x="87.6" y="177.7">7</text>
<text x="87.6" y="179">8</text>
<text x="93.7" y="174">13</text>
<text x="93.7" y="175.3">12</text>
<text x="93.7" y="176.4">11</text>
<text x="93.7" y="177.7">10</text>
<text x="93.7" y="179">9</text>
<text x="101.1" y="175.3">5</text>
<text x="101.1" y="177.7">6</text>
<text x="110.3" y="177.7">13</text>
<text x="110.3" y="175.3">14</text>
<text x="101.1" y="180.1">7</text>
<text x="101.1" y="182.5">8</text>
<text x="101.1" y="184.9">9</text>
<text x="110.3" y="184.9">10</text>
<text x="110.3" y="182.5">11</text>
<text x="110.3" y="180.1">12</text>
</g>
<g font-size="1.1" fill="#004080">
<text x="96.3" y="132.7">GNDANTGNDVCC2</text>
<text x="104.8" y="132.7">VCC1</text>
<text x="106.6" y="132.7">VPDVCC3</text>
<text x="110.9" y="132.7">GNDDATA FSK</text>
<text x="41" y="147.5">8</text>
<text x="42.1" y="147.5">7</text>
<text x="43.1" y="147.5">6</text>
<text x="44.2" y="147.5">5</text>
<text x="41" y="153.1">1</text>
<text x="42.1" y="153.1">2</text>
<text x="43.1" y="153.1">3</text>
<text x="44.2" y="153.1">4</text>
<text x="102.9" y="166.3">A0</text>
<text x="107.2" y="166.3">VDD</text>
<text x="102.9" y="168.7">A1</text>
<text x="102.9" y="171.4">A2</text>
<text x="102.9" y="173.7">A3</text>
<text x="106.4" y="168.7">DOUT</text>
<text x="106.6" y="173.7">OSC2</text>
<text x="106.6" y="171.4">OSC1</text>
<text x="102.9" y="176.1">A4</text>
<text x="102.9" y="178.5">A5</text>
<text x="107.4" y="178.5">D11</text>
<text x="108" y="176.1">TE</text>
<text x="102.9" y="180.9">A6</text>
<text x="102.9" y="183.3">A7</text>
<text x="102.9" y="185.6">VSS</text>
<text x="107.4" y="180.9">D10</text>
<text x="108" y="185.6">D8</text>
<text x="108" y="183.3">D9</text>
<text x="41" y="190.9">8</text>
<text x="42.1" y="190.9">7</text>
<text x="43.1" y="190.9">6</text>
<text x="44.2" y="190.9">5</text>
<text x="41" y="196.2">1</text>
<text x="42.1" y="196.2">2</text>
<text x="43.1" y="196.2">3</text>
<text x="44.2" y="196.2">4</text>
</g>
</svg>
